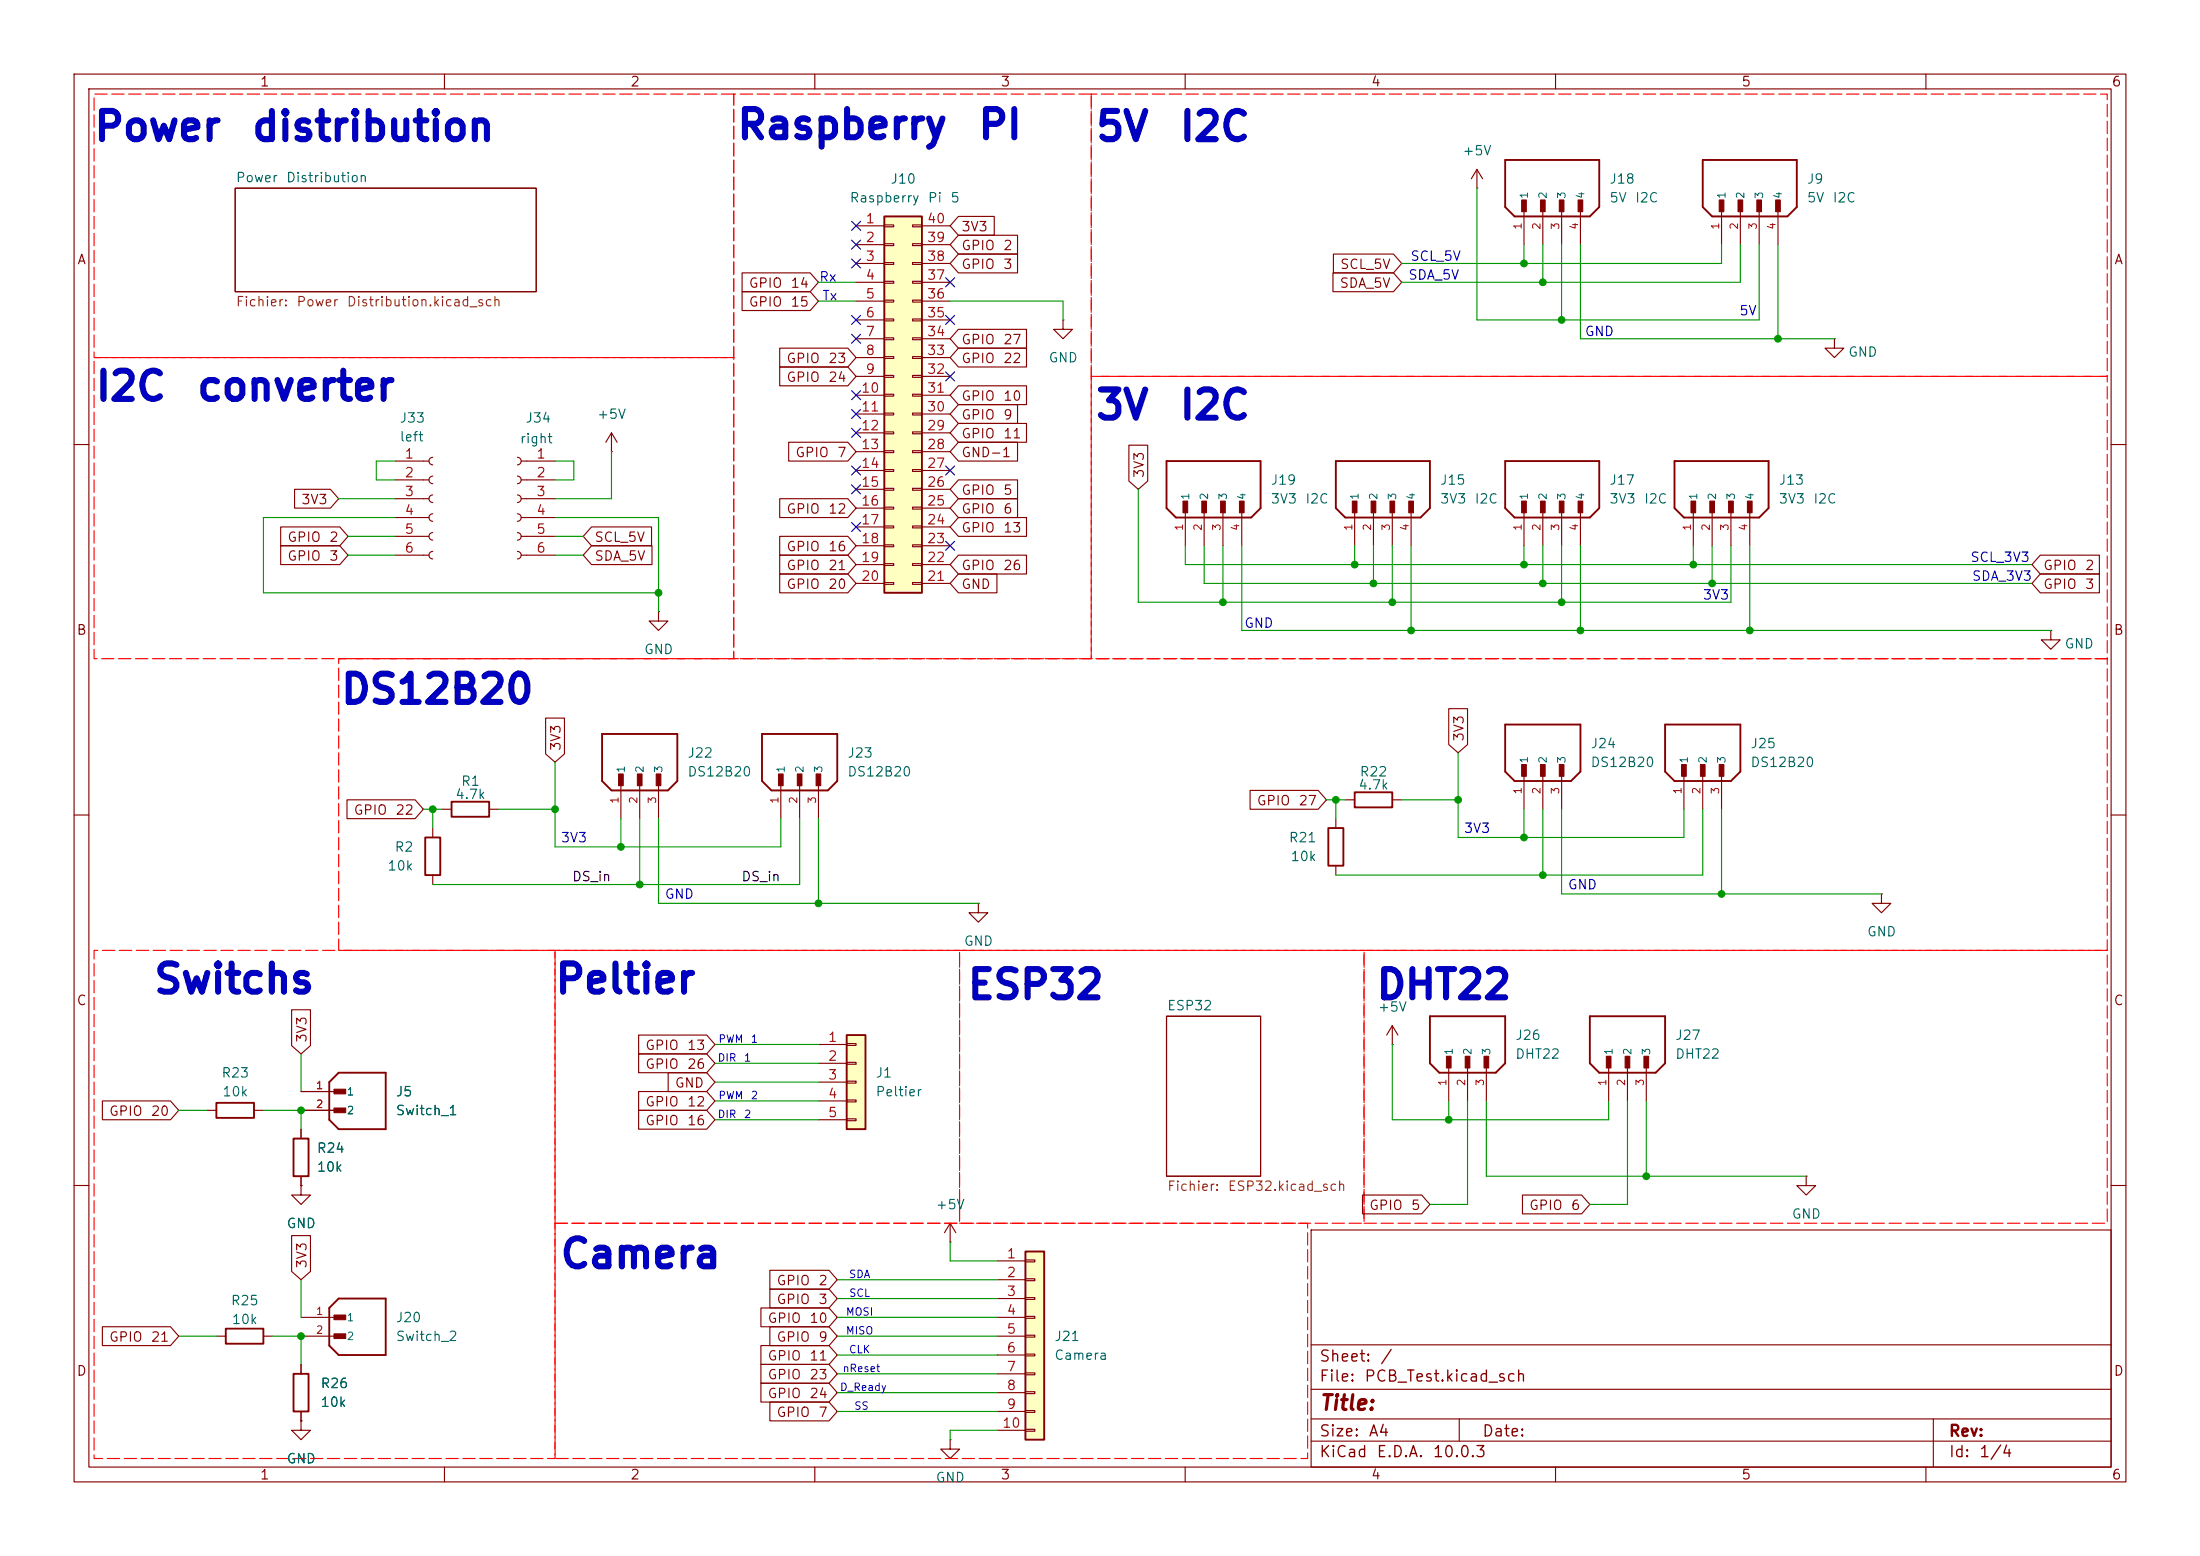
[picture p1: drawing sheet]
<svg xmlns="http://www.w3.org/2000/svg" width="297mm" height="210mm" viewBox="0 0 297 210" stroke-linecap="round" stroke-linejoin="round" font-family="sans-serif">
<g fill="none" stroke="#840000" stroke-width=".15">
<path d="M10 10h277v190h-277zM12 12h273v186h-273zM60 10v2M110 10v2M160 10v2M210 10v2M260 10v2M31.7 25.4h40.7v14h-40.7zM82.5 58.4l-.7 1.3M82.5 58.4l.8 1.3M82.5 58.4v2.6M10 60h2"/>
<path d="M53.3 62.2h4.6M53.3 64.8h4.6M53.3 67.3h4.6M53.3 69.9h4.6M53.3 72.4h4.6M53.3 74.9h4.6M58.4 61.7a.51 .51 0 0 0-.5 .5 .51 .51 0 0 0 .5 .5M58.4 64.3a.51 .51 0 0 0-.5 .5 .51 .51 0 0 0 .5 .5M58.4 66.8a.51 .51 0 0 0-.5 .5 .51 .51 0 0 0 .5 .5M58.4 69.3a.51 .51 0 0 0-.5 .6 .51 .51 0 0 0 .5 .5M58.4 71.9a.51 .51 0 0 0-.5 .5 .51 .51 0 0 0 .5 .5M58.4 74.4a.51 .51 0 0 0-.5 .5 .51 .51 0 0 0 .5 .5"/>
<path d="M69.8 61.7a.51 .51 0 0 1 .6 .5 .51 .51 0 0 1-.6 .5M69.8 64.3a.51 .51 0 0 1 .6 .5 .51 .51 0 0 1-.6 .5M69.8 66.8a.51 .51 0 0 1 .6 .5 .51 .51 0 0 1-.6 .5M69.8 69.3a.51 .51 0 0 1 .6 .6 .51 .51 0 0 1-.6 .5M69.8 71.9a.51 .51 0 0 1 .6 .5 .51 .51 0 0 1-.6 .5M69.8 74.4a.51 .51 0 0 1 .6 .5 .51 .51 0 0 1-.6 .5M70.4 62.2h4.5M70.4 64.8h4.5M70.4 67.3h4.5M70.4 69.9h4.5M70.4 72.4h4.5M70.4 74.9h4.5"/>
<path d="M82.5 61h.1M285 60h2M88.9 82.6v1.2h1.3l-1.3 1.3-1.3-1.3h1.3M88.9 82.6h.1M10 110h2M180.3 110.5v1.3M180.3 116.8v1.3M285 110h2M157.5 137.2h12.7v21.6h-12.7zM188 138.4l-.8 1.3M188 138.4l.7 1.3M188 138.4v2.6"/>
<path d="M27.9 149.9h1.3M34.3 149.9h1.3M40.6 149.9h5.1M40.6 147.3h5.1M40.6 152.4v1.3M40.6 158.8v1.2M188 141h.1M10 160h2M40.6 177.8h5.1M177 166h108v32h-108zM285 160h2M40.6 191.8v1.2h1.3l-1.3 1.3-1.2-1.3h1.2"/>
<path d="M40.6 191.8h.1M40.6 180.3h5.1M40.6 184.2v1.2M40.6 190.5v1.3M60 198v2M110 198v2M128.3 194.3v1.3h1.2l-1.2 1.3-1.3-1.3h1.3M128.3 194.3h.1M160 198v2M177 194.5h108M177 191.5h108M177 187.5h108"/>
<path d="M177 181.5h108M197 191.5v3M210 198v2M260 198v2M261 191.5v6.5"/>
</g>
<path d="M179.3 111.8h2.1v5h-2.1zM29.2 148.8h5.1v2.1h-5.1zM39.6 153.7h2.1v5.1h-2.1zM44.4 146.1l1.3-1.3h6.4v7.6h-6.4l-1.3-1.3zM44.4 176.5l1.3-1.2h6.4v7.6h-6.4l-1.3-1.3zM39.6 185.4h2.1v5.1h-2.1z" fill="none" stroke="#840000" stroke-width=".25"/>
<g fill="#840000" stroke="#840000" stroke-width=".14">
<path d="M45.1 177.5h1.6v.6h-1.6z"/>
<path d="M45.1 180h1.6v.7h-1.6z"/>
<path d="M45.1 147h1.6v.6h-1.6z"/>
<path d="M45.1 149.5h1.6v.7h-1.6z"/>
</g>
<path d="M119.4 29.2h5.1v50.8h-5.1z" fill="#ffffc2"/>
<path d="M119.4 29.2h5.1v50.8h-5.1zM203.2 21.6h12.7v6.3l-1.3 1.3h-10.1l-1.3-1.3zM229.9 21.6h12.7v6.3l-1.3 1.3h-10.2l-1.2-1.3zM81.3 99.1h10.1v6.3l-1.2 1.3h-7.7l-1.2-1.3zM102.9 99.1h10.1v6.3l-1.2 1.3h-7.7l-1.2-1.3zM203.2 97.8h10.2v6.3l-1.3 1.3h-7.6l-1.3-1.3zM224.8 97.8h10.1v6.3l-1.2 1.3h-7.6l-1.3-1.3zM182.9 106.9h5.1v2.1h-5.1zM193 137.2h10.2v6.3l-1.3 1.3h-7.6l-1.3-1.3zM214.6 137.2h10.2v6.3l-1.3 1.3h-7.6l-1.3-1.3zM30.5 179.3h5.1v2.1h-5.1z" fill="none" stroke="#840000" stroke-width=".25"/>
<g fill="none" stroke="#840000" stroke-width=".15">
<path d="M115.6 30.5h3.8M115.6 33h3.8M115.6 35.6h3.8M115.6 38.1h3.8M119.4 30.4h1.2v.2h-1.2zM119.4 32.9h1.2v.2h-1.2zM119.4 35.4h1.2v.3h-1.2zM119.4 38h1.2v.2h-1.2zM123.2 30.4h1.3v.2h-1.3zM123.2 32.9h1.3v.2h-1.3zM123.2 35.4h1.3v.3h-1.3zM123.2 38h1.3v.2h-1.3z"/>
<path d="M124.5 30.5h3.8M124.5 33h3.8M124.5 35.6h3.8M124.5 38.1h3.8M199.4 25.4h.1M199.4 22.9l-.8 1.2M199.4 22.9l.8 1.2M199.4 22.9v2.5M205.7 27.9v5.1M208.3 27.9v5.1M210.8 27.9v5.1M213.4 27.9v5.1"/>
<path d="M232.4 27.9v5.1M234.9 27.9v5.1M237.5 27.9v5.1M240 27.9v5.1M115.6 40.6h3.8M115.6 43.2h3.8M115.6 45.7h3.8M115.6 48.3h3.8M115.6 50.8h3.8M115.6 53.3h3.8M115.6 55.9h3.8M115.6 58.4h3.8"/>
<path d="M119.4 40.5h1.2v.3h-1.2zM119.4 43.1h1.2v.2h-1.2zM119.4 45.6h1.2v.2h-1.2zM119.4 48.1h1.2v.3h-1.2zM119.4 50.7h1.2v.2h-1.2zM119.4 53.2h1.2v.3h-1.2zM119.4 55.8h1.2v.2h-1.2zM119.4 58.3h1.2v.2h-1.2zM123.2 40.5h1.3v.3h-1.3zM123.2 43.1h1.3v.2h-1.3zM123.2 45.6h1.3v.2h-1.3zM123.2 48.1h1.3v.3h-1.3z"/>
<path d="M123.2 50.7h1.3v.2h-1.3zM123.2 53.2h1.3v.3h-1.3zM123.2 55.8h1.3v.2h-1.3zM123.2 58.3h1.3v.2h-1.3zM124.5 40.6h3.8M124.5 43.2h3.8M124.5 45.7h3.8M124.5 48.3h3.8M124.5 50.8h3.8M124.5 53.3h3.8M124.5 55.9h3.8M124.5 58.4h3.8"/>
<path d="M247.6 45.7v1.3h1.3l-1.3 1.3-1.2-1.3h1.2M247.6 45.7h.1M115.6 61h3.8M115.6 63.5h3.8M115.6 66h3.8M115.6 68.6h3.8M115.6 71.1h3.8M115.6 73.7h3.8M115.6 76.2h3.8M115.6 78.7h3.8M119.4 60.8h1.2v.3h-1.2zM119.4 63.4h1.2v.2h-1.2z"/>
<path d="M119.4 65.9h1.2v.3h-1.2zM119.4 68.5h1.2v.2h-1.2zM119.4 71h1.2v.2h-1.2zM119.4 73.5h1.2v.3h-1.2zM119.4 76.1h1.2v.2h-1.2zM119.4 78.6h1.2v.3h-1.2zM123.2 60.8h1.3v.3h-1.3zM123.2 63.4h1.3v.2h-1.3zM123.2 65.9h1.3v.3h-1.3zM123.2 68.5h1.3v.2h-1.3zM123.2 71h1.3v.2h-1.3zM123.2 73.5h1.3v.3h-1.3z"/>
<path d="M123.2 76.1h1.3v.2h-1.3zM123.2 78.6h1.3v.3h-1.3zM124.5 61h3.8M124.5 63.5h3.8M124.5 66h3.8M124.5 68.6h3.8M124.5 71.1h3.8M124.5 73.7h3.8M124.5 76.2h3.8M124.5 78.7h3.8M83.8 105.4v5.1M86.4 105.4v5.1"/>
<path d="M88.9 105.4v5.1M105.4 105.4v5.1M107.9 105.4v5.1M110.5 105.4v5.1M181.6 108h1.3M188 108h1.2M205.7 104.1v5.1M208.3 104.1v5.1M210.8 104.1v5.1M227.3 104.1v5.1M229.9 104.1v5.1M232.4 104.1v5.1"/>
<path d="M132.1 121.9v1.3h1.2l-1.2 1.3-1.3-1.3h1.3M132.1 121.9h.1M254 120.7v1.2h1.3l-1.3 1.3-1.3-1.3h1.3M254 120.7h.1M195.6 143.5v5.1M198.1 143.5v5.1M200.7 143.5v5.1M217.2 143.5v5.1M219.7 143.5v5.1M222.2 143.5v5.1M243.8 158.8v1.2h1.3l-1.3 1.3-1.2-1.3h1.2M243.8 158.8h.1"/>
<path d="M40.6 160v1.3h1.3l-1.3 1.3-1.2-1.3h1.2M40.6 160h.1M29.2 180.3h1.3M35.6 180.3h1.2"/>
</g>
<g fill="#840000" stroke="#840000" stroke-width=".14">
<path d="M205.4 27h.7v1.6h-.7z"/>
<path d="M208 27h.6v1.6h-.6z"/>
<path d="M210.5 27h.6v1.6h-.6z"/>
<path d="M213 27h.7v1.6h-.7z"/>
<path d="M195.3 142.6h.6v1.5h-.6z"/>
<path d="M197.8 142.6h.6v1.5h-.6z"/>
<path d="M200.3 142.6h.7v1.5h-.7z"/>
<path d="M216.9 142.6h.6v1.5h-.6z"/>
<path d="M219.4 142.6h.6v1.5h-.6z"/>
<path d="M221.9 142.6h.7v1.5h-.7z"/>
<path d="M227 103.2h.6v1.6h-.6z"/>
<path d="M229.6 103.2h.6v1.6h-.6z"/>
<path d="M232.1 103.2h.6v1.6h-.6z"/>
<path d="M205.4 103.2h.7v1.6h-.7z"/>
<path d="M208 103.2h.6v1.6h-.6z"/>
<path d="M210.5 103.2h.6v1.6h-.6z"/>
<path d="M232.1 27h.6v1.6h-.6z"/>
<path d="M234.6 27h.7v1.6h-.7z"/>
<path d="M237.2 27h.6v1.6h-.6z"/>
<path d="M239.7 27h.6v1.6h-.6z"/>
<path d="M105.1 104.5h.6v1.5h-.6z"/>
<path d="M107.6 104.5h.7v1.5h-.7z"/>
<path d="M110.2 104.5h.6v1.5h-.6z"/>
<path d="M83.5 104.5h.6v1.5h-.6z"/>
<path d="M86 104.5h.7v1.5h-.7z"/>
<path d="M88.6 104.5h.6v1.5h-.6z"/>
</g>
<path d="M114.3 139.7h2.5v12.7h-2.5z" fill="#ffffc2"/>
<path d="M157.5 62.2h12.7v6.4l-1.3 1.3h-10.2l-1.2-1.3zM180.3 62.2h12.7v6.4l-1.2 1.3h-10.2l-1.3-1.3zM203.2 62.2h12.7v6.4l-1.3 1.3h-10.1l-1.3-1.3zM226.1 62.2h12.7v6.4l-1.3 1.3h-10.2l-1.2-1.3zM57.4 113h2v5.1h-2zM61 108.2h5v2h-5zM114.3 139.7h2.5v12.7h-2.5z" fill="none" stroke="#840000" stroke-width=".25"/>
<g fill="none" stroke="#840000" stroke-width=".15">
<path d="M143.5 43.2v1.3h1.3l-1.3 1.2-1.3-1.2h1.3M143.5 43.2h.1M160 68.6v5.1M162.6 68.6v5.1M165.1 68.6v5.1M167.6 68.6v5.1M182.9 68.6v5.1M185.4 68.6v5.1M188 68.6v5.1M190.5 68.6v5.1M205.7 68.6v5.1M208.3 68.6v5.1"/>
<path d="M210.8 68.6v5.1M213.4 68.6v5.1M228.6 68.6v5.1M231.1 68.6v5.1M233.7 68.6v5.1M236.2 68.6v5.1M276.9 85.1v1.3h1.2l-1.2 1.2-1.3-1.2h1.3M276.9 85.1h.1M58.4 111.8v1.2M58.4 118.1v1.3M59.7 109.2h1.3M66 109.2h1.3"/>
<path d="M110.5 141h3.8M110.5 143.5h3.8M110.5 146.1h3.8M110.5 148.6h3.8M110.5 151.1h3.8M114.3 140.8h1.3v.3h-1.3zM114.3 143.4h1.3v.2h-1.3zM114.3 145.9h1.3v.3h-1.3zM114.3 148.5h1.3v.2h-1.3zM114.3 151h1.3v.3h-1.3z"/>
</g>
<g fill="#840000" stroke="#840000" stroke-width=".14">
<path d="M159.7 67.6h.6v1.6h-.6z"/>
<path d="M162.2 67.6h.7v1.6h-.7z"/>
<path d="M164.8 67.6h.6v1.6h-.6z"/>
<path d="M167.3 67.6h.7v1.6h-.7z"/>
<path d="M205.4 67.6h.7v1.6h-.7z"/>
<path d="M208 67.6h.6v1.6h-.6z"/>
<path d="M210.5 67.6h.6v1.6h-.6z"/>
<path d="M213 67.6h.7v1.6h-.7z"/>
<path d="M228.3 67.6h.6v1.6h-.6z"/>
<path d="M230.8 67.6h.7v1.6h-.7z"/>
<path d="M233.4 67.6h.6v1.6h-.6z"/>
<path d="M235.9 67.6h.6v1.6h-.6z"/>
<path d="M182.6 67.6h.6v1.6h-.6z"/>
<path d="M185.1 67.6h.6v1.6h-.6z"/>
<path d="M187.6 67.6h.7v1.6h-.7z"/>
<path d="M190.2 67.6h.6v1.6h-.6z"/>
</g>
<path d="M138.4 168.9h2.6v25.4h-2.6z" fill="#ffffc2"/>
<path d="M138.4 168.9h2.6v25.4h-2.6z" fill="none" stroke="#840000" stroke-width=".25"/>
<g fill="none" stroke="#840000" stroke-width=".15">
<path d="M100.2 36.8h9.2l1.1 1.3-1.1 1.3h-9.2zM100.2 39.4h9.2l1.1 1.2-1.1 1.3h-9.2zM129.4 29.2h4.8v2.6h-4.8l-1.1-1.3zM129.4 34.3h8v2.5h-8l-1.1-1.2zM129.4 31.7h8v2.6h-8l-1.1-1.3zM180 36.8h8.1l1.1 1.3-1.1 1.3h-8.1zM180 34.3h8.1l1.1 1.3-1.1 1.2h-8.1zM105.3 47h9.2l1.1 1.3-1.1 1.2h-9.2zM105.3 49.5h9.2l1.1 1.3-1.1 1.3h-9.2zM106.5 59.7h8l1.1 1.3-1.1 1.2h-8zM129.4 52.1h9.2v2.5h-9.2l-1.1-1.3zM129.4 54.6h8v2.6h-8l-1.1-1.3z"/>
<path d="M129.4 44.4h9.2v2.6h-9.2l-1.1-1.3zM129.4 57.1h9.2v2.6h-9.2l-1.1-1.3zM129.4 59.7h8v2.5h-8l-1.1-1.2zM129.4 47h9.2v2.5h-9.2l-1.1-1.2zM37.9 71.1h8l1.1 1.3-1.1 1.3h-8zM37.9 73.7h8l1.1 1.2-1.1 1.3h-8zM39.8 66h4.8l1.1 1.3-1.1 1.3h-4.8zM79.9 73.7h8.1v2.5h-8.1l-1.2-1.3zM79.9 71.1h8.1v2.6h-8.1l-1.2-1.3zM105.3 67.3h9.2l1.1 1.3-1.1 1.3h-9.2zM105.3 74.9h9.2l1.1 1.3-1.1 1.3h-9.2zM105.3 72.4h9.2l1.1 1.3-1.1 1.2h-9.2z"/>
<path d="M105.3 77.5h9.2l1.1 1.2-1.1 1.3h-9.2zM129.4 69.8h9.2v2.6h-9.2l-1.1-1.3zM129.4 77.5h5.2v2.5h-5.2l-1.1-1.3zM129.4 67.3h8v2.6h-8l-1.1-1.3zM129.4 64.8h8v2.5h-8l-1.1-1.3zM129.4 74.9h9.2v2.6h-9.2l-1.1-1.3zM152.4 60.1h2.5v4.8l-1.2 1.1-1.3-1.1zM275.4 77.5h8v2.5h-8l-1.1-1.3zM275.4 74.9h8v2.6h-8l-1.1-1.3zM73.7 96.9h2.5v4.9l-1.3 1.1-1.2-1.1zM195.6 95.6h2.5v4.9l-1.3 1.1-1.2-1.1zM46.8 107.9h9.2l1.1 1.3-1.1 1.3h-9.2z"/>
<path d="M168.8 106.7h9.2l1.1 1.3-1.1 1.2h-9.2zM39.4 136.3h2.5v4.8l-1.3 1.1-1.2-1.1zM86.2 139.7h9.2l1.1 1.3-1.1 1.2h-9.2zM13.8 148.6h9.2l1.1 1.3-1.1 1.2h-9.2zM40.6 147.3h5.1M40.6 149.9h5.1M40.6 152.4v1.3M40.6 158.8v1.2M86.2 149.9h9.2l1.1 1.2-1.1 1.3h-9.2zM86.2 147.3h9.2l1.1 1.3-1.1 1.3h-9.2zM86.2 142.2h9.2l1.1 1.3-1.1 1.3h-9.2zM90.2 144.8h5.2l1.1 1.3-1.1 1.2h-5.2z"/>
<path d="M13.8 179.1h9.2l1.1 1.2-1.1 1.3h-9.2zM39.4 166.8h2.5v4.8l-1.3 1.1-1.2-1.1zM40.6 160h.1M102.7 176.5h9.2l1.1 1.3-1.1 1.3h-9.2zM103.9 179.1h8l1.1 1.2-1.1 1.3h-8zM103.9 171.4h8l1.1 1.3-1.1 1.3h-8zM103.9 174h8l1.1 1.3-1.1 1.2h-8zM128.3 167.6h.1M128.3 165.1l-.8 1.3M128.3 165.1l.7 1.3M128.3 165.1v2.5M134.6 170.2h3.8"/>
<path d="M134.6 172.7h3.8M134.6 175.3h3.8M134.6 177.8h3.8M138.4 170.1h1.3v.2h-1.3zM138.4 172.6h1.3v.2h-1.3zM138.4 175.1h1.3v.3h-1.3zM138.4 177.7h1.3v.2h-1.3zM183.9 161.3h8l1.1 1.3-1.1 1.2h-8zM205.5 161.3h8l1.1 1.3-1.1 1.2h-8zM40.6 191.8h.1M40.6 184.2v1.2M40.6 190.5v1.3"/>
<path d="M102.7 181.6h9.2l1.1 1.3-1.1 1.3h-9.2zM102.7 186.7h9.2l1.1 1.3-1.1 1.2h-9.2zM102.7 184.1h9.2l1.1 1.3-1.1 1.3h-9.2zM103.9 189.2h8l1.1 1.3-1.1 1.3h-8zM134.6 180.3h3.8M134.6 182.9h3.8M134.6 185.4h3.8M134.6 188h3.8M134.6 190.5h3.8M134.6 193h3.8M138.4 180.2h1.3v.3h-1.3zM138.4 182.8h1.3v.2h-1.3z"/>
<path d="M138.4 185.3h1.3v.2h-1.3zM138.4 187.8h1.3v.3h-1.3zM138.4 190.4h1.3v.2h-1.3zM138.4 192.9h1.3v.3h-1.3z"/>
</g>
<path d="M99.1 12.7h-86.4v35.6h86.4v-35.6M147.3 12.7h-48.2v76.2h48.2v-76.2M147.3 12.7v38.1h137.2v-38.1h-137.2M99.1 48.3h-86.4v40.6h86.4v-40.6M147.3 50.8v38.1h137.2v-38.1h-137.2M284.5 88.9h-238.8v39.4h238.8v-39.4M74.9 128.3h-62.2v68.6h62.2v-68.6M129.5 128.3h-54.6v36.8h54.6v-36.8M184.1 128.3h-54.6v36.8h54.6v-36.8M284.5 128.3h-100.4v36.8h100.4v-36.8M74.9 165.1h101.6v31.8h-101.6v-31.8" fill="none" stroke="#f00" stroke-width=".15" stroke-dasharray="1.7 .6"/>
<g fill="none" stroke="#009600" stroke-width=".15">
<path d="M110.5 38.1h5.1M199.4 25.4v17.8h38.1v-10.2M205.7 33v2.6M208.3 33v5.1M210.8 33v10.2M213.4 33v12.7h34.2M232.4 33v2.6h-43.2M234.9 33v5.1h-45.7M240 33v12.7M110.5 40.6h5.1M128.3 40.6h15.2v2.6M45.7 67.3h7.6"/>
<path d="M47 74.9h6.3M47 72.4h6.3M53.3 62.2h-2.5v2.6h2.5M53.3 69.9h-17.7v10.1h53.3M74.9 69.9h14v12.7M74.9 62.2h2.6v2.6h-2.6M74.9 74.9h3.8M74.9 72.4h3.8M82.5 61v6.3h-7.6M153.7 66v15.3h80v-7.6M160 73.7v2.5h114.3M162.6 73.7v5h111.7"/>
<path d="M165.1 73.7v7.6M167.6 73.7v11.4h109.3M182.9 73.7v2.5M185.4 73.7v5M188 73.7v7.6M190.5 73.7v11.4M205.7 73.7v2.5M208.3 73.7v5M210.8 73.7v7.6M213.4 73.7v11.4M228.6 73.7v2.5M231.1 73.7v5"/>
<path d="M236.2 73.7v11.4M57.1 109.2h2.6M58.4 109.2v2.6M67.3 109.2h7.6M74.9 102.9v11.4h30.5v-3.8M83.8 110.5v3.8M86.4 110.5v8.9M88.9 110.5v11.4h43.2M107.9 110.5v8.9h-49.5M110.5 110.5v11.4M179.1 108h2.5M180.3 108v2.5"/>
<path d="M189.2 108h7.6M196.8 101.6v11.4h30.5v-3.8M205.7 109.2v3.8M208.3 109.2v8.9M210.8 109.2v11.5h43.2M229.9 109.2v8.9h-49.6M232.4 109.2v11.5M24.1 149.9h3.8M35.6 149.9h5v2.5M40.6 142.2v5.1M96.5 151.1h14M96.5 141h14"/>
<path d="M96.5 148.6h14M96.5 143.5h14M96.5 146.1h14M188 141v10.1h29.2v-2.5M195.6 148.6v2.5M198.1 148.6v14h-5.1M200.7 148.6v10.2h43.1M219.7 148.6v14h-5.1M222.2 148.6v10.2M40.6 172.7v5.1M113 175.3h21.6M113 172.7h21.6"/>
<path d="M113 177.8h21.6M128.3 167.6v2.6h6.3M24.1 180.3h5.1M36.8 180.3h3.8v3.9M113 180.3h21.6M113 182.9h21.6M113 185.4h21.6M113 190.5h21.6M113 188h21.6M134.6 193h-6.3v1.3"/>
</g>
<g fill="none" stroke="#000084" stroke-width=".15">
<path d="M115 29.9l1.2 1.2M115 32.4l1.2 1.2M115 35l1.2 1.2M116.2 32.4l-1.2 1.2M116.2 29.9l-1.2 1.2M116.2 35l-1.2 1.2M127.7 37.5l1.2 1.2M128.9 37.5l-1.2 1.2M115 45.1l1.2 1.2M115 42.6l1.2 1.2M115 52.7l1.2 1.2M115 55.3l1.2 1.2"/>
<path d="M115 57.8l1.2 1.2M116.2 45.1l-1.2 1.2M116.2 55.3l-1.2 1.2M116.2 42.6l-1.2 1.2M116.2 52.7l-1.2 1.2M116.2 57.8l-1.2 1.2M127.7 42.6l1.2 1.2M127.7 50.2l1.2 1.2M128.9 50.2l-1.2 1.2M128.9 42.6l-1.2 1.2M115 62.9l1.2 1.2M115 70.5l1.2 1.2"/>
<path d="M115 65.4l1.2 1.2M116.2 62.9l-1.2 1.2M116.2 70.5l-1.2 1.2M116.2 65.4l-1.2 1.2M127.7 73.1l1.2 1.2M127.7 62.9l1.2 1.2M128.9 73.1l-1.2 1.2M128.9 62.9l-1.2 1.2"/>
</g>
<g fill="#009600" stroke="#009600" stroke-width=".14">
<circle cx="188" cy="81.3" r=".46"/>
<circle cx="182.9" cy="76.2" r=".46"/>
<circle cx="185.4" cy="78.7" r=".46"/>
<circle cx="228.6" cy="76.2" r=".46"/>
<circle cx="180.3" cy="108" r=".46"/>
<circle cx="190.5" cy="85.1" r=".46"/>
<circle cx="205.7" cy="76.2" r=".46"/>
<circle cx="208.3" cy="78.7" r=".46"/>
<circle cx="210.8" cy="81.3" r=".46"/>
<circle cx="213.4" cy="85.1" r=".46"/>
<circle cx="205.7" cy="113" r=".46"/>
<circle cx="236.2" cy="85.1" r=".46"/>
<circle cx="231.1" cy="78.7" r=".46"/>
<circle cx="208.3" cy="118.1" r=".46"/>
<circle cx="210.8" cy="43.2" r=".46"/>
<circle cx="240" cy="45.7" r=".46"/>
<circle cx="208.3" cy="38.1" r=".46"/>
<circle cx="205.7" cy="35.6" r=".46"/>
<circle cx="222.2" cy="158.8" r=".46"/>
<circle cx="232.4" cy="120.7" r=".46"/>
<circle cx="195.6" cy="151.1" r=".46"/>
<circle cx="196.8" cy="108" r=".46"/>
<circle cx="40.6" cy="180.3" r=".46"/>
<circle cx="74.9" cy="109.2" r=".46"/>
<circle cx="40.6" cy="149.9" r=".46"/>
<circle cx="165.1" cy="81.3" r=".46"/>
<circle cx="83.8" cy="114.3" r=".46"/>
<circle cx="86.4" cy="119.4" r=".46"/>
<circle cx="110.5" cy="121.9" r=".46"/>
<circle cx="58.4" cy="109.2" r=".46"/>
<circle cx="88.9" cy="80" r=".46"/>
</g>
<g font-size="3.8" fill="#0000c2">
<text x="12.5" y="19.9">Power</text>
<text x="33.8" y="19.9">distribution</text>
<text x="99.3" y="19.7">Raspberry</text>
<text x="131.8" y="19.7">PI</text>
<text x="147.7" y="19.9">5V</text>
<text x="159" y="19.9">I2C</text>
<text x="12.7" y="55">I2C</text>
<text x="26.4" y="55">converter</text>
<text x="147.7" y="57.5">3V</text>
<text x="159" y="57.5">I2C</text>
<text x="45.8" y="95.9">DS12B20</text>
<text x="20.5" y="135">Switchs</text>
<text x="74.7" y="135">Peltier</text>
<text x="130.4" y="135.8">ESP32</text>
<text x="185.6" y="135.8">DHT22</text>
<text x="75.4" y="172.1">Camera</text>
</g>
<text font-size="2" fill="#840000" x="178" y="190.8">Title:</text>
<g font-size="1.5" fill="#840000">
<text x="178" y="184.2">Sheet:</text>
<text x="186.2" y="184.2">/</text>
<text x="178" y="186.9">File:</text>
<text x="184.1" y="186.9">PCB_Test.kicad_sch</text>
<text x="178" y="197.1">KiCad</text>
<text x="178" y="194.3">Size:</text>
<text x="184.7" y="194.3">A4</text>
<text x="185.7" y="197.1">E.D.A.</text>
<text x="193.3" y="197.1">10.0.3</text>
<text x="200" y="194.3">Date:</text>
<text x="263" y="194.3">Rev:</text>
<text x="263" y="197.1">Id:</text>
<text x="267.1" y="197.1">1/4</text>
</g>
<g font-size="1.3" fill="#840000">
<text x="35" y="12">1</text>
<text x="85" y="12">2</text>
<text x="135" y="12">3</text>
<text x="185" y="12">4</text>
<text x="235" y="12">5</text>
<text x="285" y="12">6</text>
<text x="10.3" y="36">A</text>
<text x="129.7" y="31.5">3V3</text>
<text x="129.7" y="34.1">GPIO</text>
<text x="135.3" y="34.1">2</text>
<text x="285.3" y="36">A</text>
<text x="101" y="39.2">GPIO</text>
<text x="101" y="41.7">GPIO</text>
<text x="106.6" y="39.2">14</text>
<text x="106.6" y="41.7">15</text>
<text x="129.7" y="36.6">GPIO</text>
<text x="135.3" y="36.6">3</text>
<text x="180.8" y="39.2">SDA_5V</text>
<text x="180.8" y="36.6">SCL_5V</text>
<text x="129.7" y="46.8">GPIO</text>
<text x="135.3" y="46.8">27</text>
<text x="106.1" y="49.3">GPIO</text>
<text x="106.1" y="51.9">GPIO</text>
<text x="111.7" y="49.3">23</text>
<text x="111.7" y="51.9">24</text>
<text x="129.7" y="49.3">GPIO</text>
<text x="135.3" y="49.3">22</text>
<text x="129.7" y="54.4">GPIO</text>
<text x="129.7" y="56.9">GPIO</text>
<text x="129.7" y="59.5">GPIO</text>
<text x="135.3" y="54.4">10</text>
<text x="135.3" y="56.9">9</text>
<text x="135.3" y="59.5">11</text>
<text x="107.3" y="62">GPIO</text>
<text x="112.9" y="62">7</text>
<text x="129.7" y="62">GND-1</text>
<text x="154.7" y="64.6" transform="rotate(-90 154.7 64.6)">3V3</text>
<text x="40.6" y="68.4">3V3</text>
<text x="106.1" y="69.6">GPIO</text>
<text x="111.7" y="69.6">12</text>
<text x="129.7" y="69.6">GPIO</text>
<text x="129.7" y="67.1">GPIO</text>
<text x="135.3" y="69.6">6</text>
<text x="135.3" y="67.1">5</text>
<text x="38.7" y="73.5">GPIO</text>
<text x="38.7" y="76">GPIO</text>
<text x="44.4" y="73.5">2</text>
<text x="44.4" y="76">3</text>
<text x="80.2" y="76">SDA_5V</text>
<text x="80.2" y="73.5">SCL_5V</text>
<text x="106.1" y="77.3">GPIO</text>
<text x="106.1" y="74.7">GPIO</text>
<text x="111.7" y="77.3">21</text>
<text x="111.7" y="74.7">16</text>
<text x="129.7" y="72.2">GPIO</text>
<text x="129.7" y="77.3">GPIO</text>
<text x="135.3" y="72.2">13</text>
<text x="135.3" y="77.3">26</text>
<text x="275.7" y="77.3">GPIO</text>
<text x="281.4" y="77.3">2</text>
<text x="106.1" y="79.8">GPIO</text>
<text x="111.7" y="79.8">20</text>
<text x="129.7" y="79.8">GND</text>
<text x="275.7" y="79.8">GPIO</text>
<text x="281.4" y="79.8">3</text>
<text x="10.3" y="86">B</text>
<text x="285.3" y="86">B</text>
<text x="76" y="101.4" transform="rotate(-90 76 101.4)">3V3</text>
<text x="197.9" y="100.2" transform="rotate(-90 197.9 100.2)">3V3</text>
<text x="47.7" y="110.3">GPIO</text>
<text x="53.3" y="110.3">22</text>
<text x="169.6" y="109">GPIO</text>
<text x="175.2" y="109">27</text>
<text x="10.3" y="136">C</text>
<text x="285.3" y="136">C</text>
<text x="41.7" y="140.8" transform="rotate(-90 41.7 140.8)">3V3</text>
<text x="87" y="142">GPIO</text>
<text x="92.7" y="142">13</text>
<text x="87" y="149.7">GPIO</text>
<text x="87" y="144.6">GPIO</text>
<text x="91" y="147.1">GND</text>
<text x="92.7" y="149.7">12</text>
<text x="92.7" y="144.6">26</text>
<text x="14.6" y="150.9">GPIO</text>
<text x="20.3" y="150.9">20</text>
<text x="87" y="152.2">GPIO</text>
<text x="92.7" y="152.2">16</text>
<text x="184.8" y="163.6">GPIO</text>
<text x="190.4" y="163.6">5</text>
<text x="206.3" y="163.6">GPIO</text>
<text x="212" y="163.6">6</text>
<text x="41.7" y="171.3" transform="rotate(-90 41.7 171.3)">3V3</text>
<text x="104.7" y="173.8">GPIO</text>
<text x="110.4" y="173.8">2</text>
<text x="103.5" y="178.9">GPIO</text>
<text x="104.7" y="176.3">GPIO</text>
<text x="109.2" y="178.9">10</text>
<text x="110.4" y="176.3">3</text>
<text x="10.3" y="186">D</text>
<text x="14.6" y="181.4">GPIO</text>
<text x="20.3" y="181.4">21</text>
<text x="103.5" y="183.9">GPIO</text>
<text x="104.7" y="181.4">GPIO</text>
<text x="109.2" y="183.9">11</text>
<text x="110.4" y="181.4">9</text>
<text x="285.3" y="186">D</text>
<text x="103.5" y="189">GPIO</text>
<text x="103.5" y="186.5">GPIO</text>
<text x="104.7" y="191.6">GPIO</text>
<text x="109.2" y="189">24</text>
<text x="109.2" y="186.5">23</text>
<text x="110.4" y="191.6">7</text>
<text x="35" y="200">1</text>
<text x="85" y="200">2</text>
<text x="135" y="200">3</text>
<text x="185" y="200">4</text>
<text x="235" y="200">5</text>
<text x="285" y="200">6</text>
</g>
<g font-size="1.3" fill="#006464">
<text x="197.4" y="21.3">+5V</text>
<text x="31.7" y="24.9">Power</text>
<text x="38.5" y="24.9">Distribution</text>
<text x="114.6" y="27.6">Raspberry</text>
<text x="120.1" y="25.1">J10</text>
<text x="125.2" y="27.6">Pi</text>
<text x="128.2" y="27.6">5</text>
<text x="217.2" y="25.1">J18</text>
<text x="217.2" y="27.6">5V</text>
<text x="220.6" y="27.6">I2C</text>
<text x="243.8" y="25.1">J9</text>
<text x="243.8" y="27.6">5V</text>
<text x="247.3" y="27.6">I2C</text>
<text x="141.5" y="49.2">GND</text>
<text x="249.4" y="48.5">GND</text>
<text x="53.9" y="57.4">J33</text>
<text x="53.9" y="59.9">left</text>
<text x="70.8" y="57.4">J34</text>
<text x="80.5" y="56.9">+5V</text>
<text x="70.1" y="60.2">right</text>
<text x="171.5" y="65.7">J19</text>
<text x="194.3" y="65.7">J15</text>
<text x="217.2" y="65.7">J17</text>
<text x="240" y="65.7">J13</text>
<text x="171.5" y="68.3">3V3</text>
<text x="176.1" y="68.3">I2C</text>
<text x="194.3" y="68.3">3V3</text>
<text x="199" y="68.3">I2C</text>
<text x="217.2" y="68.3">3V3</text>
<text x="221.9" y="68.3">I2C</text>
<text x="240" y="68.3">3V3</text>
<text x="244.7" y="68.3">I2C</text>
<text x="86.9" y="88.6">GND</text>
<text x="278.6" y="87.8">GND</text>
<text x="214.6" y="101.3">J24</text>
<text x="236.2" y="101.3">J25</text>
<text x="62.2" y="106.4">R1</text>
<text x="92.7" y="105.1">DS12B20</text>
<text x="92.7" y="102.6">J22</text>
<text x="114.3" y="105.1">DS12B20</text>
<text x="114.3" y="102.6">J23</text>
<text x="183.3" y="106.9">4.7k</text>
<text x="183.5" y="105.1">R22</text>
<text x="214.6" y="103.8">DS12B20</text>
<text x="236.2" y="103.8">DS12B20</text>
<text x="61.4" y="108.2">4.7k</text>
<text x="52.2" y="117.8">10k</text>
<text x="53.2" y="115.3">R2</text>
<text x="173.9" y="114">R21</text>
<text x="174.1" y="116.5">10k</text>
<text x="130" y="128">GND</text>
<text x="252" y="126.7">GND</text>
<text x="157.5" y="136.7">ESP32</text>
<text x="185.9" y="136.9">+5V</text>
<text x="204.5" y="143.2">DHT22</text>
<text x="204.5" y="140.7">J26</text>
<text x="226.1" y="143.2">DHT22</text>
<text x="226.1" y="140.7">J27</text>
<text x="29.8" y="145.8">R23</text>
<text x="29.9" y="148.3">10k</text>
<text x="53.3" y="148.3">J5</text>
<text x="118.1" y="145.8">J1</text>
<text x="118.1" y="148.3">Peltier</text>
<text x="42.7" y="155.9">R24</text>
<text x="53.3" y="150.8">Switch_1</text>
<text x="42.7" y="158.5">10k</text>
<text x="38.6" y="166.1">GND</text>
<text x="126.2" y="163.5">+5V</text>
<text x="241.8" y="164.8">GND</text>
<text x="31.1" y="176.5">R25</text>
<text x="31.2" y="179">10k</text>
<text x="53.3" y="178.8">J20</text>
<text x="53.3" y="181.3">Switch_2</text>
<text x="142.2" y="183.9">Camera</text>
<text x="142.2" y="181.3">J21</text>
<text x="43.2" y="190.2">10k</text>
<text x="43.2" y="187.7">R26</text>
<text x="38.6" y="197.8">GND</text>
<text x="126.2" y="200.4">GND</text>
</g>
<g font-size="1.3" fill="#a90000">
<text x="116.8" y="30.5">1</text>
<text x="116.8" y="33">2</text>
<text x="116.8" y="35.5">3</text>
<text x="125.1" y="35.5">38</text>
<text x="125.1" y="33">39</text>
<text x="125.1" y="30.5">40</text>
<text x="116.8" y="38.1">4</text>
<text x="116.8" y="40.6">5</text>
<text x="125.1" y="40.6">36</text>
<text x="125.1" y="38.1">37</text>
<text x="116.8" y="43.2">6</text>
<text x="116.8" y="45.7">7</text>
<text x="125.1" y="45.7">34</text>
<text x="125.1" y="43.2">35</text>
<text x="116.2" y="53.3">10</text>
<text x="116.8" y="48.2">8</text>
<text x="116.8" y="50.8">9</text>
<text x="125.1" y="53.3">31</text>
<text x="125.1" y="50.8">32</text>
<text x="125.1" y="48.2">33</text>
<text x="116.2" y="55.9">11</text>
<text x="116.2" y="58.4">12</text>
<text x="125.1" y="58.4">29</text>
<text x="125.1" y="55.9">30</text>
<text x="54.5" y="62.2">1</text>
<text x="54.5" y="64.7">2</text>
<text x="72.3" y="62.2">1</text>
<text x="72.3" y="64.7">2</text>
<text x="116.2" y="60.9">13</text>
<text x="116.2" y="63.5">14</text>
<text x="125.1" y="63.5">27</text>
<text x="125.1" y="60.9">28</text>
<text x="54.5" y="67.3">3</text>
<text x="54.5" y="69.8">4</text>
<text x="72.3" y="67.3">3</text>
<text x="72.3" y="69.8">4</text>
<text x="116.2" y="66">15</text>
<text x="116.2" y="68.6">16</text>
<text x="116.2" y="71.1">17</text>
<text x="125.1" y="71.1">24</text>
<text x="125.1" y="68.6">25</text>
<text x="125.1" y="66">26</text>
<text x="54.5" y="72.4">5</text>
<text x="54.5" y="74.9">6</text>
<text x="72.3" y="72.4">5</text>
<text x="72.3" y="74.9">6</text>
<text x="116.2" y="73.6">18</text>
<text x="116.2" y="76.2">19</text>
<text x="125.1" y="76.2">22</text>
<text x="125.1" y="73.6">23</text>
<text x="116.2" y="78.7">20</text>
<text x="125.1" y="78.7">21</text>
<text x="111.7" y="140.9">1</text>
<text x="111.7" y="143.5">2</text>
<text x="111.7" y="146">3</text>
<text x="111.7" y="148.6">4</text>
<text x="111.7" y="151.1">5</text>
<text x="135.8" y="170.2">1</text>
<text x="135.8" y="172.7">2</text>
<text x="135.8" y="175.2">3</text>
<text x="135.8" y="177.8">4</text>
<text x="135.8" y="180.3">5</text>
<text x="135.8" y="182.9">6</text>
<text x="135.8" y="185.4">7</text>
<text x="135.8" y="187.9">8</text>
<text x="135.8" y="190.5">9</text>
<text x="135.2" y="193">10</text>
</g>
<g font-size="1.3" fill="#0000c2">
<text x="190.3" y="35.5">SCL_5V</text>
<text x="110.5" y="38.3">Rx</text>
<text x="110.9" y="40.9">Tx</text>
<text x="190" y="38.1">SDA_5V</text>
<text x="213.9" y="45.7">GND</text>
<text x="234.7" y="42.9">5V</text>
<text x="265.9" y="76.2">SCL_3V3</text>
<text x="229.8" y="81.2">3V3</text>
<text x="266.1" y="78.7">SDA_3V3</text>
<text x="167.9" y="85">GND</text>
<text x="197.5" y="112.7">3V3</text>
<text x="75.6" y="114">3V3</text>
<text x="89.7" y="121.6">GND</text>
<text x="211.6" y="120.4">GND</text>
</g>
<g font-size="1.3" fill="#725600">
<text x="31.7" y="41.7">Fichier:</text>
<text x="39.9" y="41.7">Power</text>
<text x="46.7" y="41.7">Distribution.kicad_sch</text>
<text x="157.5" y="161">Fichier:</text>
<text x="165.7" y="161">ESP32.kicad_sch</text>
</g>
<g font-size="1.3" fill="#0f0f0f">
<text x="77.1" y="119.3">DS_in</text>
<text x="100" y="119.3">DS_in</text>
</g>
<g font-size="1" fill="#006464">
<text x="206.5" y="26.9" transform="rotate(-90 206.5 26.9)">1</text>
<text x="209.1" y="26.9" transform="rotate(-90 209.1 26.9)">2</text>
<text x="211.6" y="26.9" transform="rotate(-90 211.6 26.9)">3</text>
<text x="214.1" y="26.9" transform="rotate(-90 214.1 26.9)">4</text>
<text x="233.2" y="26.9" transform="rotate(-90 233.2 26.9)">1</text>
<text x="235.7" y="26.9" transform="rotate(-90 235.7 26.9)">2</text>
<text x="238.3" y="26.9" transform="rotate(-90 238.3 26.9)">3</text>
<text x="240.8" y="26.9" transform="rotate(-90 240.8 26.9)">4</text>
<text x="160.8" y="67.6" transform="rotate(-90 160.8 67.6)">1</text>
<text x="163.3" y="67.6" transform="rotate(-90 163.3 67.6)">2</text>
<text x="165.9" y="67.6" transform="rotate(-90 165.9 67.6)">3</text>
<text x="168.4" y="67.6" transform="rotate(-90 168.4 67.6)">4</text>
<text x="183.7" y="67.6" transform="rotate(-90 183.7 67.6)">1</text>
<text x="186.2" y="67.6" transform="rotate(-90 186.2 67.6)">2</text>
<text x="188.7" y="67.6" transform="rotate(-90 188.7 67.6)">3</text>
<text x="191.3" y="67.6" transform="rotate(-90 191.3 67.6)">4</text>
<text x="206.5" y="67.6" transform="rotate(-90 206.5 67.6)">1</text>
<text x="209.1" y="67.6" transform="rotate(-90 209.1 67.6)">2</text>
<text x="211.6" y="67.6" transform="rotate(-90 211.6 67.6)">3</text>
<text x="214.1" y="67.6" transform="rotate(-90 214.1 67.6)">4</text>
<text x="229.4" y="67.6" transform="rotate(-90 229.4 67.6)">1</text>
<text x="231.9" y="67.6" transform="rotate(-90 231.9 67.6)">2</text>
<text x="234.5" y="67.6" transform="rotate(-90 234.5 67.6)">3</text>
<text x="237" y="67.6" transform="rotate(-90 237 67.6)">4</text>
<text x="84.6" y="104.4" transform="rotate(-90 84.6 104.4)">1</text>
<text x="87.1" y="104.4" transform="rotate(-90 87.1 104.4)">2</text>
<text x="89.7" y="104.4" transform="rotate(-90 89.7 104.4)">3</text>
<text x="106.2" y="104.4" transform="rotate(-90 106.2 104.4)">1</text>
<text x="108.7" y="104.4" transform="rotate(-90 108.7 104.4)">2</text>
<text x="111.3" y="104.4" transform="rotate(-90 111.3 104.4)">3</text>
<text x="206.5" y="103.1" transform="rotate(-90 206.5 103.1)">1</text>
<text x="209.1" y="103.1" transform="rotate(-90 209.1 103.1)">2</text>
<text x="211.6" y="103.1" transform="rotate(-90 211.6 103.1)">3</text>
<text x="228.1" y="103.1" transform="rotate(-90 228.1 103.1)">1</text>
<text x="230.6" y="103.1" transform="rotate(-90 230.6 103.1)">2</text>
<text x="233.2" y="103.1" transform="rotate(-90 233.2 103.1)">3</text>
<text x="196.4" y="142.5" transform="rotate(-90 196.4 142.5)">1</text>
<text x="198.9" y="142.5" transform="rotate(-90 198.9 142.5)">2</text>
<text x="201.4" y="142.5" transform="rotate(-90 201.4 142.5)">3</text>
<text x="217.9" y="142.5" transform="rotate(-90 217.9 142.5)">1</text>
<text x="220.5" y="142.5" transform="rotate(-90 220.5 142.5)">2</text>
<text x="223" y="142.5" transform="rotate(-90 223 142.5)">3</text>
<text x="46.7" y="148.1">1</text>
<text x="46.7" y="150.6">2</text>
<text x="46.7" y="178.6">1</text>
<text x="46.7" y="181.1">2</text>
</g>
<g font-size="1" fill="#a90000">
<text x="205.7" y="31.1" transform="rotate(-90 205.7 31.1)">1</text>
<text x="208.2" y="31.1" transform="rotate(-90 208.2 31.1)">2</text>
<text x="210.7" y="31.1" transform="rotate(-90 210.7 31.1)">3</text>
<text x="213.3" y="31.1" transform="rotate(-90 213.3 31.1)">4</text>
<text x="232.3" y="31.1" transform="rotate(-90 232.3 31.1)">1</text>
<text x="234.9" y="31.1" transform="rotate(-90 234.9 31.1)">2</text>
<text x="237.4" y="31.1" transform="rotate(-90 237.4 31.1)">3</text>
<text x="240" y="31.1" transform="rotate(-90 240 31.1)">4</text>
<text x="159.9" y="71.7" transform="rotate(-90 159.9 71.7)">1</text>
<text x="162.5" y="71.7" transform="rotate(-90 162.5 71.7)">2</text>
<text x="165" y="71.7" transform="rotate(-90 165 71.7)">3</text>
<text x="167.6" y="71.7" transform="rotate(-90 167.6 71.7)">4</text>
<text x="182.8" y="71.7" transform="rotate(-90 182.8 71.7)">1</text>
<text x="185.3" y="71.7" transform="rotate(-90 185.3 71.7)">2</text>
<text x="187.9" y="71.7" transform="rotate(-90 187.9 71.7)">3</text>
<text x="190.4" y="71.7" transform="rotate(-90 190.4 71.7)">4</text>
<text x="205.7" y="71.7" transform="rotate(-90 205.7 71.7)">1</text>
<text x="208.2" y="71.7" transform="rotate(-90 208.2 71.7)">2</text>
<text x="210.7" y="71.7" transform="rotate(-90 210.7 71.7)">3</text>
<text x="213.3" y="71.7" transform="rotate(-90 213.3 71.7)">4</text>
<text x="228.5" y="71.7" transform="rotate(-90 228.5 71.7)">1</text>
<text x="231.1" y="71.7" transform="rotate(-90 231.1 71.7)">2</text>
<text x="233.6" y="71.7" transform="rotate(-90 233.6 71.7)">3</text>
<text x="236.1" y="71.7" transform="rotate(-90 236.1 71.7)">4</text>
<text x="205.7" y="107.3" transform="rotate(-90 205.7 107.3)">1</text>
<text x="208.2" y="107.3" transform="rotate(-90 208.2 107.3)">2</text>
<text x="210.7" y="107.3" transform="rotate(-90 210.7 107.3)">3</text>
<text x="227.3" y="107.3" transform="rotate(-90 227.3 107.3)">1</text>
<text x="229.8" y="107.3" transform="rotate(-90 229.8 107.3)">2</text>
<text x="232.3" y="107.3" transform="rotate(-90 232.3 107.3)">3</text>
<text x="83.7" y="108.6" transform="rotate(-90 83.7 108.6)">1</text>
<text x="86.3" y="108.6" transform="rotate(-90 86.3 108.6)">2</text>
<text x="88.8" y="108.6" transform="rotate(-90 88.8 108.6)">3</text>
<text x="105.3" y="108.6" transform="rotate(-90 105.3 108.6)">1</text>
<text x="107.9" y="108.6" transform="rotate(-90 107.9 108.6)">2</text>
<text x="110.4" y="108.6" transform="rotate(-90 110.4 108.6)">3</text>
<text x="42.6" y="147.2">1</text>
<text x="42.6" y="149.8">2</text>
<text x="195.5" y="146.7" transform="rotate(-90 195.5 146.7)">1</text>
<text x="198" y="146.7" transform="rotate(-90 198 146.7)">2</text>
<text x="200.6" y="146.7" transform="rotate(-90 200.6 146.7)">3</text>
<text x="217.1" y="146.7" transform="rotate(-90 217.1 146.7)">1</text>
<text x="219.6" y="146.7" transform="rotate(-90 219.6 146.7)">2</text>
<text x="222.2" y="146.7" transform="rotate(-90 222.2 146.7)">3</text>
<text x="42.6" y="177.7">1</text>
<text x="42.6" y="180.3">2</text>
</g>
<g font-size="1" fill="#0000c2">
<text x="96.8" y="143.5">DIR</text>
<text x="96.9" y="141">PWM</text>
<text x="100.3" y="143.5">1</text>
<text x="101.3" y="141">1</text>
<text x="96.9" y="148.6">PWM</text>
<text x="101.3" y="148.6">2</text>
<text x="96.8" y="151.1">DIR</text>
<text x="100.3" y="151.1">2</text>
<text x="114.5" y="172.7">SDA</text>
<text x="114.1" y="177.8">MOSI</text>
<text x="114.5" y="175.3">SCL</text>
<text x="113.7" y="185.4">nReset</text>
<text x="114.1" y="180.4">MISO</text>
<text x="114.5" y="182.9">CLK</text>
<text x="113.3" y="188">D_Ready</text>
<text x="115.2" y="190.5">SS</text>
</g>
</svg>
